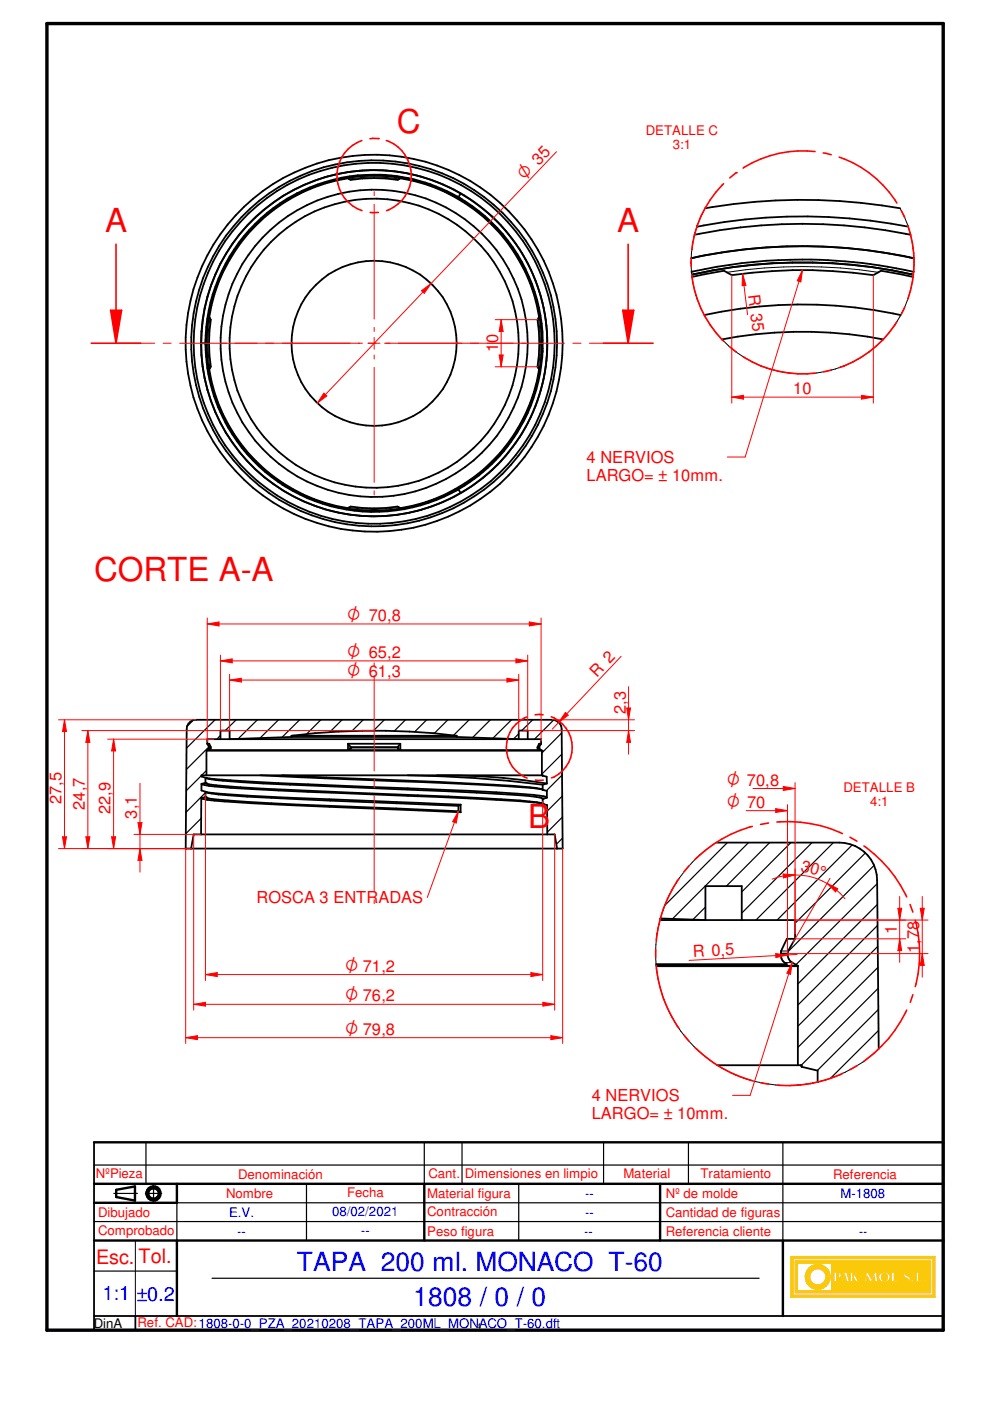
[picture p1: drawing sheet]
<svg xmlns="http://www.w3.org/2000/svg" width="210mm" height="297mm" viewBox="0 0 210 297" stroke-linecap="round" stroke-linejoin="round" font-family="sans-serif">
<path d="M9.9 5h190.1v277h-190.1z" fill="none" stroke="#000" stroke-width=".72"/>
<g fill="none" stroke="#000" stroke-width=".51">
<path d="M19.9 255h17.6M19.9 251h180.1M24.6 252.3v1.5M28.6 251.5v3.1M140 251v12M19.9 263h180.1M166 263v16"/>
<circle cx="32.5" cy="253" r="1.5"/>
<circle cx="32.6" cy="253" r="1.14"/>
</g>
<path d="M19.9 242.2v39.8h180.1v-39.8M19.9 279h180.1M28.7 279v3" fill="none" stroke="#000" stroke-width=".38"/>
<g fill="none" stroke="#000" stroke-width=".25">
<path d="M19.9 247h180.1M19.9 259h180.1M24.1 253h5M30.8 253h3.5M30.9 242.2v8.8M32.6 251.3v3.5M37.5 255v8M65 251v12M98 242.2v8.8M110 251v12M128 242.2v8.8M146 242.2v8.8"/>
<path d="M166 242.2v20.8M19.9 269.5h17.6M45 271h116"/>
</g>
<g fill="#faca0a">
<path d="M167.7 266.4v8.6h30.5v-8.6zM168.1 266.9h29.7v7.7h-29.7z" fill-rule="evenodd"/>
<path d="M168.6 267.3v6.8h28.7v-6.8zM193.1 271.5a.3 .3 0 0 1 .6 0 .3 .3 0 0 1-.6 0zM194.2 269.7h.6v1.9h.8v.2h-1.4zM195.9 271.4l.4-.1v.4l-.3 .1zM169.1 267.8h7.2v5.8h-7.2zM176.8 269.7h.8a.61 .61 0 0 1 .8 .5 .61 .61 0 0 1-.6 .7h-.4v.9h-.6zM179 269.7h.5l.6 2.1h-.6l-.1-.4h-.6l-.2 .4h-.2zM180.3 269.7h.5v.9l.8-.9h.3l-.5 .7 .7 1.4h-.7l-.5-.9-.1 .9h-.5zM182.2 270.6h.8v.2h-.8zM183.7 269.7h.3l.7 1.4 .8-1.4h.3l.3 2.1h-.6l-.1-1.2-.7 1.2h-.2l-.6-1.2-.2 1.2h-.4zM186.4 270.2a1.19 1.19 0 0 1 1.7-.4 1.19 1.19 0 0 1 .3 1.7 1.2 1.2 0 0 1-1.5 .2 1.2 1.2 0 0 1-.5-1.5zM189 269.7h.6v1.9h.8v.2h-1.4zM191.6 270a.73 .73 0 0 1 .8-.3 .73 .73 0 0 1 .6 .6l-.3 .1a.35 .35 0 0 0-.3-.5 .35 .35 0 0 0-.4 .4l.3 .1a.74 .74 0 0 1 .6 1.1 .74 .74 0 0 1-1.2 .1l-.1-.5h.2v.3a.35 .35 0 0 0 .5 .2 .35 .35 0 0 0 .1-.5 .88 .88 0 0 1-.8-1.1z" fill-rule="evenodd"/>
</g>
<g fill="none" stroke="#faca0a" stroke-width=".25">
<path d="M176.8 269.7h.8a.63 .63 0 0 1 .7 .3 .63 .63 0 0 1 0 .8l-.9 .1v.9h-.6zM179 269.7h.5l.6 2.1h-.6l-.1-.4h-.6l-.2 .4h-.2zM180.3 269.7h.5v.9l.8-.9h.3l-.5 .7 .7 1.4h-.7l-.5-.9-.1 .9h-.5zM183.7 269.7h.3l.7 1.4 .8-1.4h.3l.3 2.1h-.6l-.1-1.2-.7 1.2h-.2l-.6-1.2-.2 1.2h-.4zM186.4 270.2a1.19 1.19 0 0 1 1.7-.4 1.19 1.19 0 0 1 .3 1.7 1.2 1.2 0 0 1-1.5 .2 1.2 1.2 0 0 1-.5-1.5zM191.8 271.3h.1M192.2 271.7l-.4-.3v-.3h-.2a.73 .73 0 0 0 .4 .7 .73 .73 0 0 0 .8-.1M192.2 271.7h.1M192.2 269.7l-.4 .2-.2 .4a1.24 1.24 0 0 0 .9 1l.1 .1M192.3 269.7h.1M192.3 269.7l.6 .3 .1 .3-.3 .1a.35 .35 0 0 0-.3-.5 .35 .35 0 0 0-.4 .4l1 .6-.2 .8M192.3 270.4h.1"/>
<path d="M192.6 271.4h.1M192.6 271.4l-.4 .3M192.8 271.7h.1"/>
</g>
<path d="M171.3 269.1a2.65 2.65 0 0 1 2.9-.9 2.65 2.65 0 0 1 1.8 2.4h-.9a1.75 1.75 0 0 0-2.6-1.4 1.75 1.75 0 0 0 0 3 1.75 1.75 0 0 0 2.6-1.4h.9a2.66 2.66 0 0 1-3.6 2.4 2.66 2.66 0 0 1-1.1-4.1z" fill-rule="evenodd" fill="#faca0a"/>
<path d="M171.5 268.9a2.65 2.65 0 0 1 2.8-.7 2.65 2.65 0 0 1 1.7 2.4h-.9a1.74 1.74 0 0 0-2.6-1.4 1.74 1.74 0 0 0 0 3 1.74 1.74 0 0 0 2.6-1.4h.9a2.65 2.65 0 0 1-3.7 2.3 2.65 2.65 0 0 1-.8-4.2z" fill="none" stroke="#faca0a" stroke-width=".25"/>
<path d="M177.4 270l.4 .2v.4l-.3 .2h-.1z" fill-rule="evenodd" fill="#faca0a"/>
<path d="M177.4 270l.4 .2v.4l-.3 .2h-.1z" fill="none" stroke="#faca0a" stroke-width=".25"/>
<path d="M179.1 270.3l.2 .8h-.5z" fill="#faca0a"/>
<path d="M179.1 270.3l.2 .8h-.5z" fill="none" stroke="#faca0a" stroke-width=".25"/>
<path d="M187.1 270.2a.65 .65 0 0 1 .8-.1 .65 .65 0 0 1 .3 .7 .68 .68 0 0 1-.7 .9 .68 .68 0 0 1-.6-.9z" fill-rule="evenodd" fill="#faca0a"/>
<g fill="none" stroke="#faca0a" stroke-width=".25">
<path d="M167.7 266.4h30.5v8.6h-30.5zM168.1 266.9h29.7v7.7h-29.7zM168.6 267.3h28.7v6.8h-28.7zM169.1 267.8h7.2v5.8h-7.2zM182.2 270.6h.8v.2h-.8zM187.2 270l.3-.1a.9 .9 0 0 1 .6 .9 .9 .9 0 0 1-.6 .9 .96 .96 0 0 1-.3-1.7zM189 269.7h.6v1.9h.8v.2h-1.4zM194.2 269.7h.6v1.9h.8v.2h-1.4zM195.9 271.4l.4-.1v.4l-.3 .1z"/>
<circle cx="193.4" cy="271.5" r=".27"/>
</g>
<path d="M19.9 242.2h180.1M24.6 253.8l4 .8M28.6 251.5l-4 .8M37.5 251v4M90 251v12M37.5 263v16" fill="none" stroke="#000" stroke-width=".51"/>
<path d="M37.5 255h162.5M90 242.2v8.8" fill="none" stroke="#000" stroke-width=".25"/>
<path d="M74 37.9a34.1 34.1 0 0 1 10.7 0M44.5 67.4a33.8 33.8 0 0 0 0 10.7M114.2 67.4a33.8 33.8 0 0 1 0 10.7M74 107.6a34.1 34.1 0 0 0 10.7 0M28.7 263v16" fill="none" stroke="#000" stroke-width=".21"/>
<g fill="none" stroke="#000" stroke-width=".38">
<path d="M69.4 37.4a36.2 36.2 0 0 0-15.3 8.8M71.3 37a36.4 36.4 0 0 1 26.4 4M46.7 55.9a36.2 36.2 0 0 0-3.7 11.9M50.8 49.6a36.2 36.2 0 0 0-5.2 8.7M52.5 47.7l-1.8 2.1-2.8 4.1M54.3 47.8a35.3 35.3 0 0 1 19.5-10l.5 .3a32.9 32.9 0 0 1 10 0l.6-.3a35.5 35.5 0 0 1 29.4 29.4l-.3 .6a32.9 32.9 0 0 1 0 10l.3 .5a35.5 35.5 0 0 1-29.4 29.4l-.6-.3a32.9 32.9 0 0 1-10 0l-.5 .3a35.5 35.5 0 0 1-29.4-29.4l.3-.5a34.9 34.9 0 0 1 0-10l-.3-.6a35 35 0 0 1 9.9-19.4zM56.2 44.3l-1.9 1.6-2 2M57.9 43a36.7 36.7 0 0 1 58.1 28.6 36.7 36.7 0 0 1-56.1 32.3M63.2 40.9l-.4 .2M97.7 41a36.6 36.6 0 0 1 0 63.5M97.7 41l-.5 .8M109.6 54.1a35.6 35.6 0 0 0-53.4-8.3 35.6 35.6 0 0 0 0 54 35.6 35.6 0 0 0 53.4-8.4"/>
<path d="M109.6 54.1l2.3 4.4M111.9 58.5a35.6 35.6 0 0 1 0 28.6M42.7 72.8h.9a35.8 35.8 0 0 1 54-30.8 35.8 35.8 0 0 1-1.2 62.2M42.7 72.8v2.5M42.7 75.3l.7 5M43 77.7a35.9 35.9 0 0 0 2.7 9.7M43 67.8l-.3 2.5v5M43 67.8l-.3 5M43.6 71.8a35.8 35.8 0 0 0 53.6 32l.5 .7M44.7 60.5l-.7 2.4-1 4.9M115.1 74.3l-.1 .5M44 82.6a35 35 0 0 0 5.4 11.3"/>
<path d="M46.7 89.5a36.3 36.3 0 0 0 11.5 13.2M50.7 95.7a36.6 36.6 0 0 0 18.7 12.4M111.9 87.1l-2.3 4.3M59.8 102.7l.3 .2M97.7 104.5a36.4 36.4 0 0 1-26.4 4.1"/>
<circle cx="79.3" cy="72.8" r="17.5"/>
<circle cx="79.3" cy="72.8" r="32.6"/>
<circle cx="79.3" cy="72.8" r="40"/>
<circle cx="79.3" cy="72.8" r="38.3"/>
<circle cx="79.3" cy="72.8" r="38.8"/>
<circle cx="79.3" cy="72.8" r="30.7"/>
</g>
<path d="M24.6 72.8h8.2M34.6 72.8h1.7M38.1 72.8h16.4M56.3 72.8h1.7M59.8 72.8h16.4M78 72.8h1.7M81.5 72.8h16.5M99.7 72.8h1.8M103.3 72.8h16.4M121.5 72.8h1.7M125 72.8h8.2" fill="none" stroke="#f00" stroke-width=".21"/>
<path d="M24.6 51.8v21h5.2M127.9 72.8h5.3" fill="none" stroke="#f00" stroke-width=".34"/>
<path d="M23.5 65.8h2.3l-1.2 7z" fill="#f00"/>
<path d="M133.2 51.8v21M23.5 65.8h2.3l-1.2 7z" fill="none" stroke="#f00" stroke-width=".34"/>
<path d="M132 65.8h2.4l-1.2 7z" fill="#f00"/>
<path d="M19.3 72.8h5.3M132 65.8h2.4l-1.2 7zM133.2 72.8h5.3" fill="none" stroke="#f00" stroke-width=".34"/>
<g fill="none" stroke="#000" stroke-width=".25">
<path d="M41 152.7l-1.3 1.3M44.3 158.4l-4.8 4.8M45.6 152.6l-6.1 6M46.7 155.9l-.7 .8M50.1 152.6l-2.3 2.3M54.6 152.6l-4.1 4M59.1 152.6l-3.9 3.9M63.5 152.6l-3.7 3.7M68 152.6l-3 3.1M72.5 152.6l-2.6 2.6M77 152.6l-2.4 2.4M81.5 152.6l-2.3 2.3"/>
<path d="M86 152.6l-2.4 2.4M90.5 152.6l-2.6 2.6M95 152.6l-2.9 2.9M99.5 152.6l-3.4 3.3M104 152.6l-3.8 3.8M108.5 152.6l-4 3.9M110 155.6l-1.1 1.1M112.9 152.6l-2.3 2.3M117.4 152.7l-4.1 4M119.1 155.4l-4.2 4.2M119.1 159.9l-4.2 4.2M42.7 173.5l-3.3 3.3"/>
<path d="M42.7 164.4l-3.2 3.3M43.6 168.1l-4.2 4.2M43.8 163.4l-1 1M119.2 164.3l-3.4 3.4M119.2 168.8l-3.2 3.2M119.3 173.2l-3.3 3.2M119.3 177.7l-1.3 1.3"/>
</g>
<g fill="#000">
<circle cx="43.8" cy="159.1" r=".19"/>
<circle cx="74.3" cy="158.6" r=".19"/>
<circle cx="84.3" cy="158.6" r=".19"/>
<circle cx="114.9" cy="159.2" r=".19"/>
<circle cx="42.8" cy="166.2" r=".19"/>
<circle cx="43.6" cy="166" r=".19"/>
<circle cx="43.6" cy="164.9" r=".19"/>
<circle cx="43.6" cy="169" r=".19"/>
<circle cx="43.6" cy="167.9" r=".19"/>
<circle cx="43.6" cy="169.1" r=".19"/>
<circle cx="43.6" cy="166.1" r=".19"/>
<circle cx="43.6" cy="165" r=".19"/>
<circle cx="115.1" cy="167.5" r=".19"/>
<circle cx="115.1" cy="169.4" r=".19"/>
<circle cx="115.1" cy="170.5" r=".19"/>
<circle cx="115.1" cy="170.4" r=".19"/>
<circle cx="115.1" cy="169.3" r=".19"/>
</g>
<g fill="none" stroke="#000" stroke-width=".38">
<path d="M40.4 153l.5-.3 .7-.1h75.5a2.03 2.03 0 0 1 2 2l.2 25.3h-79.9l.2-25.3 .1-.6zM43.8 159.2v5.2M43.9 157.7h.5l.3 .6v.4l-.3 .3h29.4M43.9 157.7v-1h70.8v1M43.9 157.7l.4 .8M44.3 158.5h.4M44.3 158.5v.2l-.5 .4h71.1l-.5-.4-.1-.2M61.8 156.3h35M61.8 156h35M61.8 156.3l-13.1 .4v-1.8h-2v1.8M61.8 156v.3M61.8 156a142.4 142.4 0 0 1 35 0"/>
<path d="M73.8 157.7h11.1M73.8 157.7l.5 .8M73.8 157.7v1.3M74.3 158.6l-.5 .4M74.3 158.5v.1M74.3 158.5h10M84.3 158.5v.1M84.3 158.6l.6 .4M84.9 157.7l-.6 .8M84.9 157.7v1.3M96.8 156.3l13.2 .4v-1.8h1.9v1.8M96.8 156v.3"/>
<path d="M114 158.5l.3 .5h-29.4M114 158.5h.3M114.7 157.7h-.4l-.3 .8M114.7 157.7l-.4 .8M114.9 159.2v5.2M40.5 179.9l.6-3h76.5l.5 3M42.7 169.2a4.7 4.7 0 0 0 2.8 .6l2.1 .1a1651.9 1651.9 0 0 0 50.1 2.3M42.7 169.2l-.1 7.7M42.8 166.2l.1 .1a25.8 25.8 0 0 0 6 .7l16.4 .9a1237.8 1237.8 0 0 1 48.8 2.3l.8 .1M43.6 167.9a181.8 181.8 0 0 0 17.4 1.2l36.7 1.5M43.6 167.9l1.2 .3a179 179 0 0 0 18.8 1.3l33.6 1.4M43.6 169.1a16 16 0 0 0 4.7 .6 793.4 793.4 0 0 0 35.7 1.7l13.2 .6"/>
<path d="M43.6 166.1l1.2 .3 2.4 .2a1609.8 1609.8 0 0 0 53.9 2.6l9.2 .5a17.4 17.4 0 0 1 4.7 .7M55.2 164.4l43.9 1.8 11 .7 4.8 .4M59.8 164.4l19.5 .8a561.8 561.8 0 0 1 34.2 1.8l1.4 .3M86.4 164.4a254.7 254.7 0 0 1 28.7 2M92.7 164.4a135.3 135.3 0 0 1 23.3 1.7M97.2 170.9v1.1M97.2 172l.5 .2M97.7 170.6v1.6M97.7 170.6l-.5 .3M114.9 167.3l.1 .1M115 164.4l.1 .1M115.1 164.5l-72.4-.1v.2l.9 .3v1.1l-.9 .2v1.4l.9 .3v1.1l-.9 .2"/>
<path d="M115.1 166.4v1.1l.9 .2v1.4M115.1 164.5l.8 .2 .1 1.4M116 169.1l-.7-.3a228.2 228.2 0 0 0-22-1.4 1625 1625 0 0 1-47.8-2.2l-1.9-.3 3.6 .6a1336.6 1336.6 0 0 0 47.9 2.3l15.2 .8 3.5 .4 1.2 .3M116 169.1l-.9 .3v1.1l.9 .2v6.2M116 166.1l-.9 .3"/>
</g>
<path d="M43.8 159.2h71.1M44.1 159h.4M44.3 158.3h.4M74 159h10.7M74.3 158.3h10.1M114 158.3h.3M114.2 159h.4" fill="none" stroke="#000" stroke-width=".21"/>
<g fill="none" stroke="#f00" stroke-width=".21">
<path d="M79.3 40.6v.9M79.3 43.3v24.3M47.2 72.8h.8M49.8 72.8h24.4M76 72.8h.8M78.1 72.8h2.5M79.3 69.4v.9M79.3 71.5v2.5M79.3 75.3v.8M79.3 77.9v24.4M81.8 72.8h.9M84.5 72.8h24.3"/>
<path d="M110.6 72.8h.9M79.3 104.1v.8M79.3 140.5v.9M79.3 143.2v20.2M39.4 179.9v41.3M79.3 165.2v1.8M79.3 168.7v20.3M119.3 179.9v41.3M79.3 190.8v.8M39.4 220l2.5-.4v.8z"/>
</g>
<path d="M39.4 220l2.5-.4v.8z" fill="#f00"/>
<path d="M116.8 219.6l2.5 .4-2.5 .4z" fill="none" stroke="#f00" stroke-width=".21"/>
<path d="M116.8 219.6l2.5 .4-2.5 .4z" fill="#f00"/>
<path d="M41.1 176.9v37.3M117.6 176.9v37.3M41.1 212.9l2.5-.4v.8zM39.4 220h79.9" fill="none" stroke="#f00" stroke-width=".21"/>
<path d="M41.1 212.9l2.5-.4v.8z" fill="#f00"/>
<path d="M115.1 212.5l2.5 .4-2.5 .4z" fill="none" stroke="#f00" stroke-width=".21"/>
<path d="M115.1 212.5l2.5 .4-2.5 .4z" fill="#f00"/>
<path d="M43.6 168.4v39.5M115.1 169.9v38M41.1 212.9h76.5M43.6 206.6l2.5-.4v.9z" fill="none" stroke="#f00" stroke-width=".21"/>
<path d="M43.6 206.6l2.5-.4v.9z" fill="#f00"/>
<path d="M112.6 206.2l2.5 .4-2.5 .5z" fill="none" stroke="#f00" stroke-width=".21"/>
<path d="M112.6 206.2l2.5 .4-2.5 .5z" fill="#f00"/>
<path d="M12.4 152.6h29.2M13.7 152.6l.4 2.5h-.8zM12.4 179.9h28.1M43.6 206.6h71.5" fill="none" stroke="#f00" stroke-width=".21"/>
<path d="M13.7 152.6l.4 2.5h-.8z" fill="#f00"/>
<path d="M13.3 177.4h.8l-.4 2.5z" fill="none" stroke="#f00" stroke-width=".21"/>
<path d="M13.3 177.4h.8l-.4 2.5z" fill="#f00"/>
<path d="M13.7 152.6v27.3M17.4 154.9h61.9M17.4 179.9h23.1M18.2 177.4h.8l-.4 2.5z" fill="none" stroke="#f00" stroke-width=".21"/>
<path d="M18.2 177.4h.8l-.4 2.5z" fill="#f00"/>
<path d="M18.6 154.9l.4 2.5h-.8z" fill="none" stroke="#f00" stroke-width=".21"/>
<path d="M18.6 154.9l.4 2.5h-.8z" fill="#f00"/>
<path d="M18.6 154.9v25M28.4 179.9h12.1M28.4 176.9h14.2M29.7 179.9l.4 2.5h-.8z" fill="none" stroke="#f00" stroke-width=".21"/>
<path d="M29.7 179.9l.4 2.5h-.8z" fill="#f00"/>
<path d="M29.3 174.4h.8l-.4 2.5z" fill="none" stroke="#f00" stroke-width=".21"/>
<path d="M29.3 174.4h.8l-.4 2.5z" fill="#f00"/>
<path d="M22.8 156.7h22.5M22.8 179.9h17.7M23.7 177.4h.8l-.4 2.5zM29.7 166.1v18.8" fill="none" stroke="#f00" stroke-width=".21"/>
<path d="M23.7 177.4h.8l-.4 2.5z" fill="#f00"/>
<path d="M24.1 156.7l.4 2.5h-.8z" fill="none" stroke="#f00" stroke-width=".21"/>
<path d="M24.1 156.7l.4 2.5h-.8z" fill="#f00"/>
<path d="M131.7 139.1l-14.6 15.5M24.1 156.7v23.2M119.9 151l.6 .6-2.1 1.6z" fill="none" stroke="#f00" stroke-width=".21"/>
<path d="M119.9 151l.6 .6-2.1 1.6z" fill="#f00"/>
<path d="M111 154.9h23.5M117.1 152.6h17.4M132.9 150.1h.8l-.4 2.5z" fill="none" stroke="#f00" stroke-width=".21"/>
<path d="M132.9 150.1h.8l-.4 2.5z" fill="#f00"/>
<path d="M133.3 154.9l.4 2.5h-.8z" fill="none" stroke="#f00" stroke-width=".21"/>
<path d="M133.3 154.9l.4 2.5h-.8z" fill="#f00"/>
<path d="M133.3 145.6v14.3M97.2 172l-6.6 18.3" fill="none" stroke="#f00" stroke-width=".21"/>
<path d="M97.2 172l-.5 2.5-.7-.3z" fill="#f00"/>
<path d="M48.7 143v11.9M48.7 144.2l2.5-.4v.8zM110 143v11.9M97.2 172l-.5 2.5-.7-.3z" fill="none" stroke="#f00" stroke-width=".21"/>
<path d="M48.7 144.2l2.5-.4v.8z" fill="#f00"/>
<path d="M107.5 143.8l2.5 .4-2.5 .4z" fill="none" stroke="#f00" stroke-width=".21"/>
<path d="M107.5 143.8l2.5 .4-2.5 .4z" fill="#f00"/>
<path d="M46.7 138.9v16M111.9 138.9v16M46.7 140.1l2.5-.4v.8zM48.7 144.2h61.3" fill="none" stroke="#f00" stroke-width=".21"/>
<path d="M46.7 140.1l2.5-.4v.8z" fill="#f00"/>
<path d="M109.4 139.7l2.5 .4-2.5 .4z" fill="none" stroke="#f00" stroke-width=".21"/>
<path d="M109.4 139.7l2.5 .4-2.5 .4z" fill="#f00"/>
<path d="M118 32.2l-50.7 53.3M68.7 83.4l.6 .5-2 1.6zM46.7 140.1h65.2" fill="none" stroke="#f00" stroke-width=".21"/>
<path d="M68.7 83.4l.6 .5-2 1.6z" fill="#f00"/>
<path d="M89.4 61.6l2-1.5-1.4 2.1z" fill="none" stroke="#f00" stroke-width=".21"/>
<path d="M89.4 61.6l2-1.5-1.4 2.1z" fill="#f00"/>
<path d="M43.9 131v26.2M43.9 132.3l2.5-.4v.8zM114.7 131v26.2" fill="none" stroke="#f00" stroke-width=".21"/>
<path d="M43.9 132.3l2.5-.4v.8z" fill="#f00"/>
<path d="M112.2 131.9l2.5 .4-2.5 .4z" fill="none" stroke="#f00" stroke-width=".21"/>
<path d="M112.2 131.9l2.5 .4-2.5 .4z" fill="#f00"/>
<path d="M43.9 132.3h70.8M164.5 171.4l2.5 .5-2.5 .4zM167 170.6v31.8" fill="none" stroke="#f00" stroke-width=".21"/>
<g fill="none" stroke="#f00" stroke-width=".34">
<path d="M111.7 152a7 7 0 0 0-4.3 6.5 7 7 0 0 0 4.4 6.5M113.5 151.6h1.6M116.9 152a7 7 0 0 1 4.4 6.4 7 7 0 0 1-4.4 6.5M113.5 165.4h1.7M159.5 175.2a27.7 27.7 0 0 0-12.2 7M162.9 174.5l-1.7 .3M164.7 174.3a27.9 27.9 0 0 1 13.9 2.4M180.2 177.5l1.5 .8M183.2 179.4a27.5 27.5 0 0 1 9 10.8M143.9 186.3a27.3 27.3 0 0 0-4.8 13.3M146.1 183.6l-1.1 1.3M193 191.8l.5 1.6"/>
<path d="M194.1 195.1a27 27 0 0 1 0 14.1M139 201.3v1.7M139.1 204.8a26.8 26.8 0 0 0 4.9 13.3M145 219.5l1.1 1.3M192.2 214.2a27.1 27.1 0 0 1-9 10.8M193.5 210.9l-.5 1.6M147.4 222.1a28.2 28.2 0 0 0 12.2 7.1M161.3 229.6l1.7 .3M178.6 227.6a26.9 26.9 0 0 1-13.8 2.4M181.7 225.9l-1.4 .9"/>
</g>
<g fill="none" stroke="#000" stroke-width=".25">
<path d="M154.2 178.6l-13.2 13.3M158.7 178.6l-16.1 16.2M163.2 178.6l-9.2 9.3M167.7 178.6l-10.4 10.5M172.2 178.6l-14.9 15M176.7 178.6l-16.4 16.5M180.7 179.2l-15.9 15.9M149.6 192.3l-2.7 2.7M183.5 180.8l-14.9 14.9M185.3 183.5l-18.3 18.3M186 187.3l-17.3 17.3M186 191.8l-16.8 16.8"/>
<path d="M186.1 196.2l-16.9 16.9M186.1 200.7l-16.9 16.9M186.1 205.1l-16.9 17M186.2 209.5l-16.3 16.3M186.2 214l-12.9 13M186.3 218.5l-10.2 10.1"/>
</g>
<g fill="none" stroke="#000" stroke-width=".38">
<path d="M151.8 178.6h26.2a8 8 0 0 1 8 8l.3 35.8M139.9 195.1h28.7v4M140 194.7l9.6 .4v-7.2h7.7v7.2M168.6 199.1h-1.8l-1.2 2.5v.6M168.6 199.1l-1.5 2.5-.1 .6M139.1 204.8h30.1M165.6 202.2a2.14 2.14 0 0 0 1.2 2.2h-27.7M165.6 202.2h1.4M167 202.2a1.99 1.99 0 0 0 1 1.9l1.2 .7M169.2 204.8v21M152.1 225.8h17.9v.4M169.8 225.8l.2 .4"/>
<path d="M170 226.2l3.4 .8v2.4"/>
</g>
<path d="M151.8 178.6a28 28 0 0 0-6.8 40.9 28 28 0 0 0 41.3 2.9M139.1 204.9h30.1M165.6 201.6h1.5M166.3 204.1h1.7" fill="none" stroke="#000" stroke-width=".21"/>
<path d="M164.5 171.4l2.5 .5-2.5 .4z" fill="#f00"/>
<path d="M158.2 171.9h8.8M166.1 166.8l2.5 .4-2.5 .4zM168.6 165.9v31.2" fill="none" stroke="#f00" stroke-width=".21"/>
<path d="M166.1 166.8l2.5 .4-2.5 .4z" fill="#f00"/>
<path d="M159.6 167.2h9M168.6 195.1h23.4M168.6 199.1h23.4M190.4 192.6h.8l-.4 2.5z" fill="none" stroke="#f00" stroke-width=".21"/>
<path d="M190.4 192.6h.8l-.4 2.5z" fill="#f00"/>
<path d="M190.8 199.1l.4 2.4h-.8z" fill="none" stroke="#f00" stroke-width=".21"/>
<path d="M190.8 199.1l.4 2.4h-.8z" fill="#f00"/>
<path d="M168.6 195.1h28.2M190.8 190.1v13.9M195.1 192.6h.9l-.5 2.5zM167 202.2h29.8" fill="none" stroke="#f00" stroke-width=".21"/>
<path d="M195.1 192.6h.9l-.5 2.5z" fill="#f00"/>
<path d="M195.5 202.2l.5 2.5h-.9z" fill="none" stroke="#f00" stroke-width=".21"/>
<path d="M195.5 202.2l.5 2.5h-.9z" fill="#f00"/>
<path d="M195.5 190.1v17.1M164.5 202.2l2.5 .3-2.5 .5zM169 202.4l-22.9 1.2" fill="none" stroke="#f00" stroke-width=".21"/>
<path d="M164.5 202.2l2.5 .3-2.5 .5z" fill="#f00"/>
<path d="M168.6 184.2v13.8M175.3 187.3l2.3 1.1-.4 .7zM176 186.2l-7.9 13.6" fill="none" stroke="#f00" stroke-width=".21"/>
<path d="M175.3 187.3l2.3 1.1-.4 .7z" fill="#f00"/>
<path d="M166 185.3l2.6 .2-2.5 .6z" fill="none" stroke="#f00" stroke-width=".21"/>
<path d="M166 185.3l2.6 .2-2.5 .6z" fill="#f00"/>
<path d="M163.7 186.4a13.5 13.5 0 0 1 15.5 4.1M168 204.1l-9 28.1" fill="none" stroke="#f00" stroke-width=".21"/>
<path d="M168 204.1l-.4 2.5-.8-.3z" fill="#f00"/>
<path d="M105 67.8h9M105 77.8h9M106.3 67.8l.4 2.5h-.9zM168 204.1l-.4 2.5-.8-.3zM155.3 232.2h3.7" fill="none" stroke="#f00" stroke-width=".21"/>
<path d="M106.3 67.8l.4 2.5h-.9z" fill="#f00"/>
<path d="M105.8 75.3h.9l-.4 2.5z" fill="none" stroke="#f00" stroke-width=".21"/>
<path d="M105.8 75.3h.9l-.4 2.5z" fill="#f00"/>
<path d="M106.3 67.8v10" fill="none" stroke="#f00" stroke-width=".21"/>
<path d="M76.7 29.8a7.9 7.9 0 0 0-5.3 7.4 7.9 7.9 0 0 0 5.4 7.5M80.2 29.4h-1.8M87.2 37.2a7.9 7.9 0 0 1-5.2 7.5M78.5 45h1.7" fill="none" stroke="#f00" stroke-width=".34"/>
<circle cx="80.2" cy="29.4" r=".17" fill="#f00"/>
<path d="M81.9 29.8a7.7 7.7 0 0 1 5.3 7.4M153.4 38.9a23.5 23.5 0 0 0-6.7 14.1M156.1 36.6l-1.4 1.1M146.6 54.8v1.7M146.7 58.3a23 23 0 0 0 6.8 14M193.8 55.6a23.5 23.5 0 0 1-1.3 7.8M154.8 73.6l1.3 1.1M157.6 75.6a23.6 23.6 0 0 0 15.2 3.5M176.3 78.4l-1.7 .4M190.2 68.2a23.3 23.3 0 0 1-12.2 9.7M191.8 65.1l-.7 1.5" fill="none" stroke="#f00" stroke-width=".34"/>
<g fill="none" stroke="#000" stroke-width=".38">
<path d="M146.6 57.7a106.3 106.3 0 0 1 47.1 0M146.7 58.7l6.8-1.3 1.7 .9a104.8 104.8 0 0 1 30 0l1.6-.9 6.8 1.3M147.2 49.8a114 114 0 0 1 45.9 0M149.5 44.2a120.8 120.8 0 0 1 41.3 0M153 53.6a109.3 109.3 0 0 1 40.8 1.2 108.9 108.9 0 0 0-47.2 0l3-.7M155.4 56.6l-8.7 1.7M163.8 55.8l-8.4 .8M163.8 55.8l4.2-.1 8.5 .1M176.5 55.8l8.5 .8M185 56.6l8.6 1.7M192.5 48a115.9 115.9 0 0 0-44.8 .1M149.3 66.8a97.6 97.6 0 0 1 41.7 0"/>
<path d="M153 72a90.8 90.8 0 0 1 34.3 0"/>
</g>
<path d="M149.5 44.2a23.6 23.6 0 0 0 20.7 35.1 23.6 23.6 0 0 0 20.6-35.1M154.1 57.7a105.7 105.7 0 0 1 32.1 0" fill="none" stroke="#000" stroke-width=".21"/>
<circle cx="156.1" cy="36.6" r=".17" fill="#f00"/>
<path d="M172.8 32.1a23.4 23.4 0 0 0-15.2 3.5M174.5 32.4l1.7 .4M177.9 33.3a23.2 23.2 0 0 1 12.3 9.8M191.1 44.6l.7 1.5M192.5 47.8a24.5 24.5 0 0 1 1.3 7.8" fill="none" stroke="#f00" stroke-width=".34"/>
<path d="M157.4 58l1.1 8.7M157.4 58l.8 2.5-.8 .1z" fill="none" stroke="#f00" stroke-width=".21"/>
<path d="M157.4 58l.8 2.5-.8 .1z" fill="#f00"/>
<path d="M155.2 58.3v27.2M185.2 58.3v27.2M155.2 84.2l2.4-.4v.8z" fill="none" stroke="#f00" stroke-width=".21"/>
<path d="M155.2 84.2l2.4-.4v.8z" fill="#f00"/>
<path d="M182.7 83.8l2.5 .4-2.5 .4z" fill="none" stroke="#f00" stroke-width=".21"/>
<path d="M182.7 83.8l2.5 .4-2.5 .4z" fill="#f00"/>
<path d="M170.1 57.3l-12.1 39.6M155.2 84.2h30" fill="none" stroke="#f00" stroke-width=".21"/>
<path d="M170.1 57.3l-.3 2.5-.8-.3z" fill="#f00"/>
<path d="M170.1 57.3l-.3 2.5-.8-.3zM154.2 96.9h3.8" fill="none" stroke="#f00" stroke-width=".21"/>
<g font-size="7" fill="#f00">
<text x="84.1" y="28.3">C</text>
<text x="22.3" y="49.3">A</text>
<text x="130.9" y="49.3">A</text>
<text x="20" y="123.1">CORTE A-A</text>
<text x="112" y="175.5">B</text>
</g>
<g font-size="5.6" fill="#00f">
<text x="62.9" y="269.4">TAPA 200 ml. MONACO T-60</text>
<text x="87.6" y="276.9">1808 / 0 / 0</text>
</g>
<g font-size="4.2" fill="#f00">
<text x="20.4" y="267.9">Esc.</text>
<text x="29.3" y="267.9">Tol.</text>
</g>
<g font-size="4.2" fill="#00f">
<text x="21.8" y="275.7">1:1</text>
<text x="28.9" y="275.8">±0.2</text>
</g>
<g font-size="3.9" fill="#f00">
<text x="111.3" y="38.3" transform="rotate(-46 111.3 38.3)">O 35</text>
<text x="73.6" y="131.7">O 70,8</text>
<text x="73.6" y="143.6">O 61,3</text>
<text x="73.6" y="139.5">O 65,2</text>
<text x="154.1" y="166.6">O 70,8</text>
<text x="154.1" y="171.2">O 70</text>
<text x="73.2" y="206">O 71,2</text>
<text x="73.2" y="212.3">O 76,2</text>
<text x="73.2" y="219.4">O 79,8</text>
</g>
<g font-size="3.5" fill="#f00">
<text x="158.6" y="62.6" transform="rotate(83 158.6 62.6)">R 35</text>
<text x="105.6" y="74.7" transform="rotate(-90 105.6 74.7)">10</text>
<text x="168.2" y="83.6">10</text>
<text x="124.4" y="98.2">4 NERVIOS</text>
<text x="124.4" y="101.9">LARGO= ± 10mm.</text>
<text x="126.5" y="143.7" transform="rotate(-47 126.5 143.7)">R 2</text>
<text x="132.7" y="151.3" transform="rotate(-90 132.7 151.3)">2,3</text>
<text x="13" y="170.6" transform="rotate(-90 13 170.6)">27,5</text>
<text x="18" y="171.7" transform="rotate(-90 18 171.7)">24,7</text>
<text x="23.5" y="172.6" transform="rotate(-90 23.5 172.6)">22,9</text>
<text x="29" y="173.6" transform="rotate(-90 29 173.6)">3,1</text>
<text x="169.7" y="184.7" transform="rotate(15 169.7 184.7)">30°</text>
<text x="54.4" y="191.6">ROSCA 3 ENTRADAS</text>
<text x="146.9" y="202.9" transform="rotate(-3 146.9 202.9)">R 0,5</text>
<text x="190.2" y="198" transform="rotate(-90 190.2 198)">1</text>
<text x="194.9" y="202.1" transform="rotate(-90 194.9 202.1)">1,78</text>
<text x="125.5" y="233.5">4 NERVIOS</text>
<text x="125.5" y="237.2">LARGO= ± 10mm.</text>
</g>
<g font-size="2.8" fill="#f00">
<text x="136.9" y="28.6">DETALLE C</text>
<text x="142.6" y="31.6">3:1</text>
<text x="178.9" y="168">DETALLE B</text>
<text x="184.5" y="171">4:1</text>
<text x="20.3" y="249.7">NºPieza</text>
<text x="50.5" y="250">Denominación</text>
<text x="90.8" y="249.7">Cant.</text>
<text x="98.6" y="249.7">Dimensiones en limpio</text>
<text x="132.2" y="249.7">Material</text>
<text x="148.5" y="249.7">Tratamiento</text>
<text x="176.7" y="250">Referencia</text>
<text x="20.8" y="257.9">Dibujado</text>
<text x="47.9" y="254">Nombre</text>
<text x="73.6" y="253.8">Fecha</text>
<text x="90.6" y="253.9">Material figura</text>
<text x="90.6" y="257.9">Contracción</text>
<text x="141.1" y="254">Nº de molde</text>
<text x="141.1" y="257.9">Cantidad de figuras</text>
<text x="20.8" y="261.9">Comprobado</text>
<text x="90.6" y="262">Peso figura</text>
<text x="141.1" y="262">Referencia cliente</text>
<text x="29.2" y="281.4">Ref. CAD:1808-0-0_PZA_20210208_TAPA_200ML_MONACO_T-60.dft</text>
</g>
<g font-size="2.8" fill="#00f">
<text x="48.6" y="258">E.V.</text>
<text x="70.4" y="257.9">08/02/2021</text>
<text x="124" y="258">--</text>
<text x="124" y="254">--</text>
<text x="178.2" y="254">M-1808</text>
<text x="50.3" y="262">--</text>
<text x="76.5" y="261.9">--</text>
<text x="123.8" y="262">--</text>
<text x="182.1" y="262.1">--</text>
</g>
<text font-size="2.8" x="19.9" y="281.5">DinA</text>
<text font-size="1.7" x="101.1" y="281.7">4</text>
</svg>
